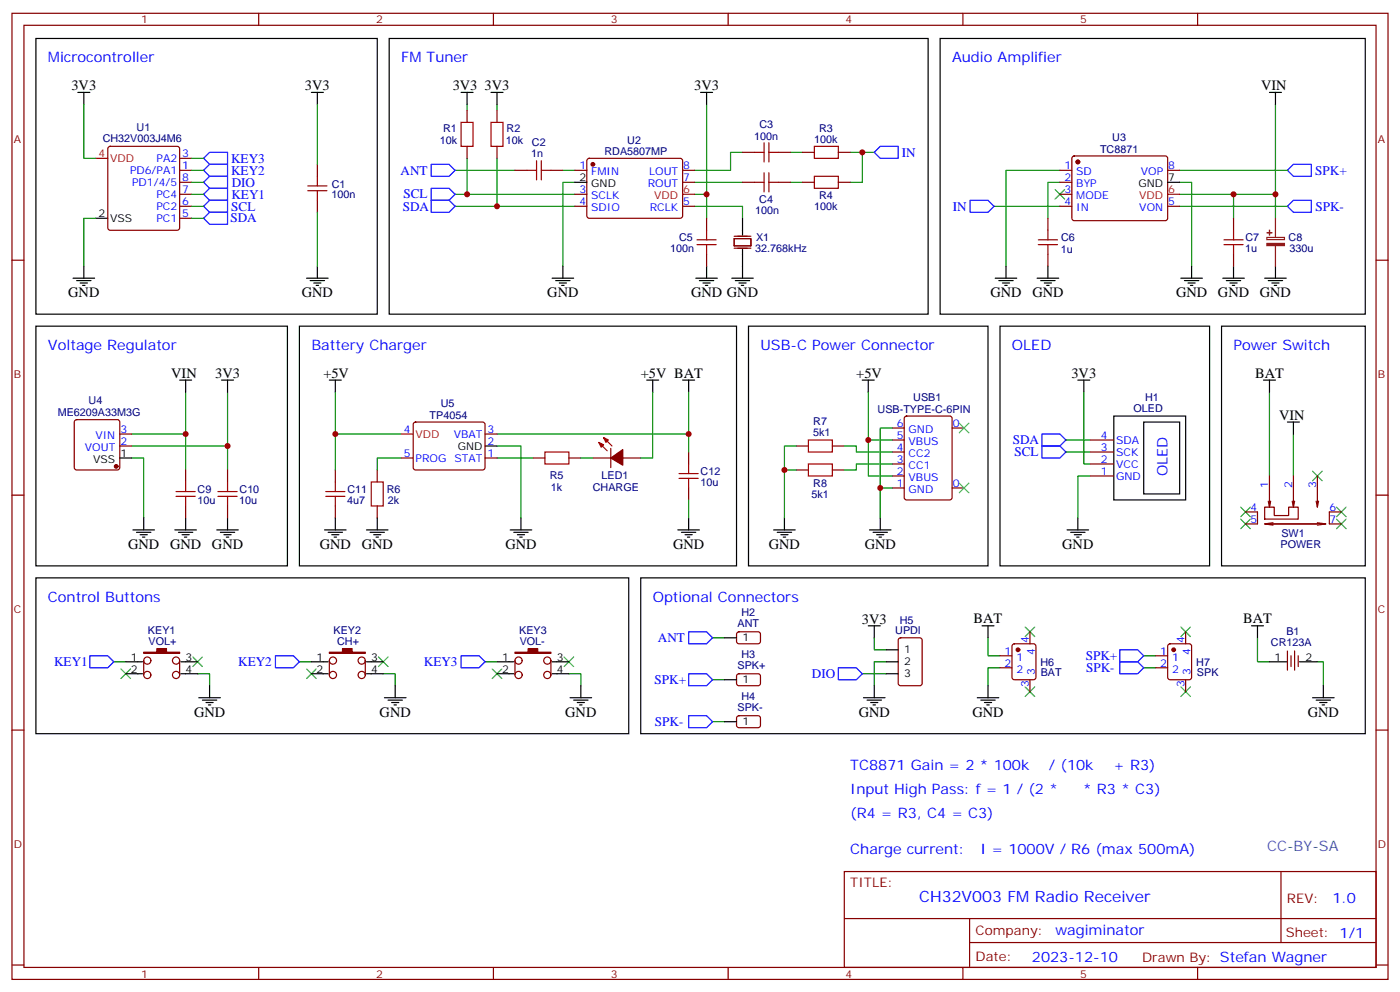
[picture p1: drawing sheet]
<svg xmlns="http://www.w3.org/2000/svg" width="412mm" height="292mm" viewBox="0 0 412 292" stroke-linecap="round" stroke-linejoin="round" font-family="sans-serif">
<g fill="none" stroke="#870000" stroke-width=".35">
<path d="M3.5 3.9h405.4v284.4h-405.4zM7.1 7.4h398.2v277.3h-398.2zM76.2 3.9v3.5M145.3 3.9v3.5M214.5 3.9v3.5M283.6 3.9v3.5M352.8 3.9v3.5M137.6 32.5v3.5M146.4 32.5v3.5M32 43.3l.5-.2h19.7l.5 .2 .2 .5v23.3l-.2 .5-.5 .2h-19.7l-.5-.3-.3-.4v-23.3zM52.9 50.1h3.5M52.9 53.7h3.5"/>
<path d="M52.9 57.2h3.5M52.9 46.6h3.5M93.5 48.4v3.5M93.5 58.9v3.6M137.6 43.1v3.5M146.4 43.1v3.5M151.7 50.1h3.5M162.3 50.1h3.5M169.3 50.1h3.6M169.3 57.2h3.6M173.1 46.8l.5-.2 27.1 .1 .4 .6-.1 16.5-.6 .4h-27.1l-.4-.7v-16.2zM201.1 50.1h3.5"/>
<path d="M201.1 53.7h3.5M218.7 53.7h3.5M218.7 44.8h3.5M229.3 53.7h3.5M229.3 44.8h3.5M236.4 53.7h3.5M236.4 44.8h3.5M246.9 53.7h3.6M246.9 44.8h3.6M312.2 50.1h3.5M312.2 53.7h3.5M312.2 57.2h3.5"/>
<path d="M316 46.1l.4-.2 27.1 .1 .5 .6-.1 17.9-.6 .4h-27.1l-.5-.7v-17.6zM344 50.1h3.5M3.5 76.6h3.6M52.9 60.7h3.5M52.9 64.2h3.5M169.3 60.7h3.6M201.1 60.7h3.5M208.1 64.2v3.6M208.1 74.8v3.6M216.3 70.2h4.9v2.2h-4.9zM216.3 69.5h4.9M216.3 73.1h4.9"/>
<path d="M308.7 64.2v3.6M308.7 74.8v3.6M312.2 60.7h3.5M344 60.7h3.5M363.4 64.2v3.6M363.4 74.8v3.6M405.3 76.6h3.6M22.1 123.7l.5-.2h12l.5 .2 .2 .5v13.4l-.3 .5-.4 .2h-12l-.5-.2-.2-.5v-13.4zM35.3 131.3h3.5M35.3 127.7h3.5M54.7 138.3v3.6M67 138.3v3.6"/>
<path d="M98.8 138.3v3.6M111.1 138.3v3.6M118.2 134.8h3.5M121.9 124.4l.5-.2 20 .1 .5 .6-.1 13-.6 .4h-20.1l-.4-.7v-12.7zM142.9 134.8h3.5M142.9 127.7h3.5M157 134.8h3.5M167.6 134.8h3.5M174.6 134.8h5.3M179.9 132v5.6M183.4 134.8h5.3M202.8 133v3.6"/>
<path d="M234.6 131.3h3.5M234.6 138.3h3.5M245.2 131.3h3.5M245.2 138.3h3.5M262.8 136.6h3.5M262.8 133h3.5M262.8 129.5h3.5M262.8 126h3.5M266.6 122.7l.5-.3h12.7l.6 .5 .1 23.5-.5 .7h-12.9l-.7-.4-.1-23.5zM280.5 126h3.5M321 136.6h7.1M321 133h7.1"/>
<path d="M321 129.5h7.1M3.5 145.7h3.6M54.7 148.9v3.5M67 148.9v3.5M98.8 148.9v3.5M111.1 148.9v3.5M202.8 143.6v3.5M262.8 140.1h3.5M262.8 143.6h3.5M280.5 143.6h3.5M321 140.1h7.1M366.9 150.7h3.5v3.5h-3.5"/>
<path d="M372.5 149.3h2.9v2.4h4.2v-2.4h2.8v3.5h-9.9zM373.6 147.5l.3 1.8M373.9 140.1v9.2l.4-1.8M375 153.8l-2.5 .4M380.6 147.5l.4 1.8M381 140.1v9.2l.4-1.8M387.7 147.5l.4 1.8M388.1 154.2h-15.6l2.5 .4M388.1 140.1v9.2l.3-1.8M388.1 153.8l2.4 .4h-16.6M390.5 154.2l-2.4 .4M395.1 150.7h-3.5v3.5h3.5"/>
<path d="M405.3 145.7h3.6M42.3 194.4v4.2M44.4 198.6a1.06 1.06 0 0 0-1.4-.9 1.06 1.06 0 0 0-.3 1.7 1.06 1.06 0 0 0 1.7-.4v-.3M52.9 194.4v4.2a1.06 1.06 0 0 0-1.5-.9 1.06 1.06 0 0 0-.3 1.7 1.06 1.06 0 0 0 1.8-.4v-.3M97 194.4v4.2M99.1 198.6a1.06 1.06 0 0 0-1.5-.9 1.06 1.06 0 0 0-.2 1.7 1.06 1.06 0 0 0 1.7-.4v-.3M107.6 194.4v4.2a1.06 1.06 0 0 0-1.5-.9 1.06 1.06 0 0 0-.3 1.7 1.06 1.06 0 0 0 1.7-.4l.1-.3M151.7 194.4v4.2M153.8 198.6a1.06 1.06 0 0 0-1.5-.9 1.06 1.06 0 0 0-.3 1.7 1.06 1.06 0 0 0 1.8-.4v-.3M162.3 194.4v4.2a1.06 1.06 0 0 0-1.5-.9 1.06 1.06 0 0 0-.3 1.7 1.06 1.06 0 0 0 1.7-.4l.1-.3M217.2 198.5l.5-.2 5.9 .1 .4 .6-.1 2.4-.6 .4h-5.9l-.4-.7v-2.1zM217.2 186.2l.5-.3 5.9 .1 .4 .7-.1 2.3-.6 .5-5.9-.1-.4-.6v-2.1z"/>
<path d="M264.8 187.9l.5-.2h5.6l.7 .4v13l-.4 .7h-5.9l-.7-.4v-13zM294.6 193h3.5M294.6 196.5h3.5M298.3 189.7l.5-.2h5.6l.7 .4 .1 9.5-.5 .6-5.9 .1-.6-.5-.1-9.4zM303.4 185.9v3.6M340.4 193h3.6M340.4 196.5h3.6M344.2 189.7l.5-.2h5.6l.7 .4v9.5l-.4 .6-5.9 .1-.7-.5v-9.4zM349.2 185.9v3.6M379.2 191.6v5.6M380.3 193v3.2M381.4 191.6v5.6"/>
<path d="M382.4 193v3.2M3.5 214.9h3.6M217.2 210.9l.5-.3 5.9 .1 .4 .6-.1 2.4-.6 .5-5.9-.1-.4-.6v-2.2zM303.4 200.1v3.5M349.2 200.1v3.5M405.3 214.9h3.6M248.7 256.5h156.6v28.2h-156.6zM377.3 256.5v20.9M248.7 270.4h156.5M285.6 277.4h119.6M285.6 270.4v14.1M3.5 284h3.6"/>
<path d="M76.2 284.7v3.6M145.3 284.7v3.6M214.5 284.7v3.6M283.6 284.7v3.6M352.8 284.7v3.6M405.3 284h3.6"/>
<circle cx="43.4" cy="194.4" r="1.06"/>
<circle cx="51.9" cy="194.4" r="1.06"/>
<circle cx="98.1" cy="194.4" r="1.06"/>
<circle cx="106.5" cy="194.4" r="1.06"/>
<circle cx="152.8" cy="194.4" r="1.06"/>
<circle cx="161.2" cy="194.4" r="1.06"/>
</g>
<g fill="none" stroke="#008700" stroke-width=".35">
<path d="M24.7 30.7v15.9h3.5M93.5 30.7v17.7M137.6 30.7v1.8M146.4 30.7v1.8M208.1 30.7v33.5M375.7 30.7v26.5M56.4 50.1h3.6M56.4 53.7h3.6M56.4 57.2h3.6M56.4 46.6h3.6M134.1 50.1h17.6M134.1 57.2h35.2"/>
<path d="M137.6 46.6v10.6M146.4 46.6v14.1M165.8 50.1h3.5M169.3 53.7h-3.5v24.7M204.6 53.7h14.1M204.6 57.2h3.5M218.7 44.8h-3.5v5.3h-10.6M232.8 44.8h3.6M232.8 53.7h3.6M250.5 44.8h3.5v8.9h-3.5M254 44.8h3.5M312.2 53.7h-3.5v10.5"/>
<path d="M312.2 50.1h-15.9v28.3M347.5 57.2h28.2v7M347.5 53.7h3.5v24.7M347.5 50.1h31.7M363.4 57.2v7M28.2 64.2h-3.5v14.2M56.4 60.7h3.6M56.4 64.2h3.6M93.5 62.5v15.9M134.1 60.7h35.2M204.6 60.7h14.1v3.5M292.8 60.7h19.4"/>
<path d="M347.5 60.7h31.7M54.7 115.4v22.9M67 115.4v22.9M98.8 115.4v22.9M192.3 115.4v19.4h-3.6M202.8 115.4v12.3M255.8 115.4v24.7h7M319.3 115.4v21.2h1.7M373.9 115.4v24.7M38.8 134.8h3.5v17.6M38.8 127.7h15.9M38.8 131.3h28.2"/>
<path d="M98.8 127.7h19.4M118.2 134.8h-7.1v3.5M146.4 127.7h56.4v5.3M146.4 131.3h7.1v21.1M146.4 134.8h10.6M171.1 134.8h3.5M231.1 138.3h3.5M234.6 131.3h-3.5v21.1M248.7 131.3h3.5v1.7h10.6M255.8 129.5h7M262.8 126h-3.5v26.4M262.8 136.6h-10.6v1.7h-3.5"/>
<path d="M314 129.5h7M314 133h7M381 127.7v12.4M202.8 147.1v5.3M259.3 143.6h3.5M321 140.1h-3.5v12.3M33.5 194.8h3.5M58.2 198.3h3.5v3.5M88.2 194.8h3.5M112.9 198.3h3.5v3.5M142.9 194.8h3.5M167.6 198.3h3.5v3.5"/>
<path d="M209.9 187.7h3.5M254 198.3h7.1M257.5 187.7v3.5h3.6M261.1 194.8h-3.6v7M291 187.7v5.3h3.6M294.6 196.5h-3.6v5.3M336.9 196.5h3.5M336.9 193h3.5M370.4 187.7v7.1h3.5M388.1 194.8h1.7v7M209.9 212.4h3.5M209.9 200.1h3.5"/>
</g>
<g fill="none" stroke="#00f" stroke-width=".35">
<path d="M60 57.2l1.7-1.8h5.3v3.5h-5.3zM60 50.1l1.7-1.7h5.3v3.5h-5.3zM60 53.7l1.7-1.8h5.3v3.5h-5.3zM60 46.6l1.7-1.8h5.3v3.6h-5.3zM127 48.4h5.3l1.8 1.7-1.8 1.8h-5.3zM127 58.9h5.3l1.8 1.8-1.8 1.8h-5.3zM127 55.4h5.3l1.8 1.8-1.8 1.7h-5.3zM257.5 44.8l1.8-1.7h5.3v3.5h-5.3zM285.8 58.9h5.2l1.8 1.8-1.8 1.8h-5.2zM379.2 50.1l1.8-1.7h5.3v3.5h-5.3zM381 58.9h5.3v3.6h-5.3l-1.8-1.8zM60 60.7l1.7-1.8h5.3v3.6h-5.3z"/>
<path d="M60 64.2l1.7-1.7h5.3v3.5h-5.3zM306.9 127.7h5.3l1.8 1.8-1.8 1.8h-5.3zM306.9 131.3h5.3l1.8 1.7-1.8 1.8h-5.3zM26.5 193h5.2l1.8 1.8-1.8 1.7h-5.2zM81.1 193h5.3l1.8 1.8-1.8 1.7h-5.3zM135.8 193h5.3l1.8 1.8-1.8 1.7h-5.3zM202.8 198.3h5.3l1.8 1.8-1.8 1.7h-5.3zM202.8 185.9h5.3l1.8 1.8-1.8 1.8h-5.3zM246.9 196.5h5.3l1.8 1.8-1.8 1.8h-5.3zM329.8 194.8h5.3l1.8 1.7-1.8 1.8h-5.3zM329.8 191.2h5.3l1.8 1.8-1.8 1.8h-5.3zM202.8 210.6h5.3l1.8 1.8-1.8 1.8h-5.3z"/>
</g>
<g fill="none" stroke="#000" stroke-width=".35">
<path d="M10.6 11.3h100.5v81.2h-100.5zM114.7 11.3h158.7v81.2h-158.7zM276.9 11.3h125.3v81.2h-125.3zM22.9 27.2h3.6M24.7 27.2v3.5M91.7 27.2h3.5M93.5 27.2v3.5M135.8 27.2h3.5M137.6 27.2v3.5M144.6 27.2h3.6M146.4 27.2v3.5M206.4 27.2h3.5"/>
<path d="M208.1 27.2v3.5M373.9 27.2h3.6M375.7 27.2v3.5M169.3 53.7h3.6M344 53.7h3.5M24.7 78.4v3.5M28.2 64.2h3.5M93.5 78.4v3.5M165.8 78.4v3.5M208.1 78.4v3.5M218.7 64.2v5M218.7 73.4v8.5"/>
<path d="M296.3 78.4v3.5M308.7 78.4v3.5M351 78.4v3.5M363.4 78.4v3.5M375.7 78.4v3.5M10.6 96h74.1v70.5h-74.1zM21.5 81.9h6.4M22.6 82.6h4.2M23.6 83.3h2.2M24.3 84h.7M88.2 96h128.8v70.5h-128.8zM90.3 81.9h6.4"/>
<path d="M91.4 82.6h4.2M92.4 83.3h2.1M93.1 84h.7M162.6 81.9h6.4M163.7 82.6h4.2M164.7 83.3h2.2M165.5 84h.7M205 81.9h6.3M206 82.6h4.3M207.1 83.3h2.1M207.8 84h.7M215.5 81.9h6.4"/>
<path d="M216.6 82.6h4.2M217.7 83.3h2.1M218.4 84h.7M220.5 96h70.5v70.5h-70.5zM293.2 81.9h6.3M294.2 82.6h4.2M294.6 96h61.7v70.5h-61.7zM295.3 83.3h2.1M296 84h.7M305.5 81.9h6.4M306.6 82.6h4.2M307.6 83.3h2.1"/>
<path d="M308.3 84h.7M347.8 81.9h6.4M348.9 82.6h4.2M350 83.3h2.1M350.7 84h.7M359.8 96h42.4v70.5h-42.4zM360.2 81.9h6.3M361.2 82.6h4.3M362.3 83.3h2.1M363 84h.7M372.5 81.9h6.4M373.6 82.6h4.2"/>
<path d="M374.6 83.3h2.2M375.4 84h.7M52.9 111.9h3.5M54.7 111.9v3.5M65.3 111.9h3.5M67 111.9v3.5M97 111.9h3.5M98.8 111.9v3.5M190.5 111.9h3.5M192.3 111.9v3.5M201.1 111.9h3.5M202.8 111.9v3.5"/>
<path d="M254 111.9h3.5M255.8 111.9v3.5M317.5 111.9h3.5M319.3 111.9v3.5M372.2 111.9h3.5M373.9 111.9v3.5M35.3 134.8h3.5M142.9 131.3h3.5M328.1 122.4h21.1v24.7h-21.1zM336.9 124.2h10.6v21.2h-10.6zM379.2 124.2h3.6M381 124.2v3.5"/>
<path d="M39.2 156h6.3M40.2 156.7h4.2M41.3 157.4h2.1M42 158.1h.7M42.3 152.4v3.6M51.5 156h6.4M52.6 156.7h4.2M53.6 157.4h2.1M54.3 158.1h.7M54.7 152.4v3.6M63.9 156h6.3M64.9 156.7h4.2"/>
<path d="M66 157.4h2.1M66.7 158.1h.7M67 152.4v3.6M95.6 156h6.4M96.7 156.7h4.2M97.7 157.4h2.1M98.4 158.1h.7M98.8 152.4v3.6M107.9 156h6.4M109 156.7h4.2M110.1 157.4h2.1M110.8 158.1h.7"/>
<path d="M111.1 152.4v3.6M150.3 156h6.3M151.3 156.7h4.3M152.4 157.4h2.1M153.1 158.1h.7M153.5 152.4v3.6M199.7 156h6.3M200.7 156.7h4.3M201.8 157.4h2.1M202.5 158.1h.7M202.8 152.4v3.6M227.9 156h6.3"/>
<path d="M229 156.7h4.2M230 157.4h2.1M230.7 158.1h.7M231.1 152.4v3.6M256.1 156h6.4M257.2 156.7h4.2M258.2 157.4h2.1M258.9 158.1h.7M259.3 152.4v3.6M314.3 156h6.4M315.4 156.7h4.2M316.4 157.4h2.2"/>
<path d="M317.1 158.1h.8M317.5 152.4v3.6M10.6 170.1h174.6v45.8h-174.6zM188.7 170.1h213.5v45.8h-213.5zM37 194.8h5M37 198.3h5M53.3 194.8h4.9M53.3 198.3h4.9M91.7 194.8h5M91.7 198.3h5M107.9 194.8h5M107.9 198.3h5"/>
<path d="M146.4 194.8h4.9M146.4 198.3h4.9M162.6 194.8h5M162.6 198.3h5M213.4 187.7h3.6M255.8 184.2h3.5M257.5 184.2v3.5M261.1 194.8h3.5M261.1 198.3h3.5M261.1 191.2h3.5M289.3 184.2h3.5M291 184.2v3.5"/>
<path d="M368.7 184.2h3.5M370.4 184.2v3.5M373.9 194.8h5.3M382.8 194.8h5.3M58.6 205.4h6.3M59.6 206.1h4.3M60.7 206.8h2.1M61.4 207.5h.7M61.7 201.8v3.6M113.2 205.4h6.4M114.3 206.1h4.2M115.4 206.8h2.1"/>
<path d="M116.1 207.5h.7M116.4 201.8v3.6M167.9 205.4h6.4M169 206.1h4.2M170 206.8h2.2M170.7 207.5h.7M171.1 201.8v3.6M213.4 212.4h3.6M213.4 200.1h3.6M254.4 205.4h6.3M255.4 206.1h4.2M256.5 206.8h2.1"/>
<path d="M257.2 207.5h.7M257.5 201.8v3.6M287.9 205.4h6.3M288.9 206.1h4.3M290 206.8h2.1M290.7 207.5h.7M291 201.8v3.6M386.6 205.4h6.4M387.7 206.1h4.2M388.8 206.8h2.1M389.5 207.5h.7M389.8 201.8v3.6"/>
</g>
<g fill="none" stroke="#3c3" stroke-width=".35">
<path d="M310.8 55.8l2.8 2.8M313.6 55.8l-2.8 2.8M282.6 124.6l2.8 2.8M285.4 124.6l-2.8 2.8M386.6 138.7l2.9 2.8M389.5 138.7l-2.9 2.8M282.6 142.2l2.8 2.8M285.4 142.2l-2.8 2.8M365.5 149.3l2.8 2.8M365.5 152.8l2.8 2.8M368.3 149.3l-2.8 2.8M368.3 152.8l-2.8 2.8"/>
<path d="M393.7 152.8l2.8 2.8M393.7 149.3l2.8 2.8M396.5 152.8l-2.8 2.8M396.5 149.3l-2.8 2.8M35.6 196.9l2.9 2.8M38.5 196.9l-2.9 2.8M56.8 193.4l2.8 2.8M59.6 193.4l-2.8 2.8M90.3 196.9l2.8 2.8M93.1 196.9l-2.8 2.8M111.5 193.4l2.8 2.8M114.3 193.4l-2.8 2.8"/>
<path d="M145 196.9l2.8 2.8M147.8 196.9l-2.8 2.8M166.2 193.4l2.8 2.8M169 193.4l-2.8 2.8M302 184.5l2.8 2.9M304.8 184.5l-2.8 2.9M347.8 184.5l2.9 2.9M350.7 184.5l-2.9 2.9M302 202.2l2.8 2.8M304.8 202.2l-2.8 2.8M347.8 202.2l2.9 2.8M350.7 202.2l-2.9 2.8"/>
</g>
<g fill="#870000" stroke="#870000" stroke-width=".35">
<path d="M151.7 191.9h3.9v-1h2.8v1h3.9v.4h-10.6z"/>
<path d="M97 191.9h3.9v-1h2.8v1h3.9v.4h-10.6z"/>
<path d="M42.3 191.9h3.9v-1h2.8v1h3.9v.4h-10.6z"/>
<path d="M179.9 134.8l3.5-2.5v4.6z"/>
<circle cx="345.7" cy="191.2" r=".53"/>
<circle cx="299.9" cy="191.2" r=".53"/>
<circle cx="34.2" cy="137.3" r=".53"/>
<circle cx="317.5" cy="47.7" r=".53"/>
<circle cx="174.6" cy="48.4" r=".53"/>
</g>
<g fill="none" stroke="#a10000" stroke-width=".35">
<path d="M135.8 36h3.5v7.1h-3.5zM144.6 36h3.6v7.1h-3.6zM90.7 56.1h5.6M90.7 54.7h5.6M93.5 51.9v2.8M93.5 56.1v2.8M155.2 50.1h2.8M158 47.3v5.7M159.5 47.3v5.7M159.5 50.1h2.8M222.2 53.7h2.9M222.2 44.8h2.9"/>
<path d="M225.1 42v5.7M225.1 50.8v5.7M226.5 42v5.7M226.5 50.8v5.7M226.5 53.7h2.8M226.5 44.8h2.8M239.9 51.9h7v3.5h-7zM239.9 43.1h7v3.5h-7zM205.3 70.6h5.7M205.3 72h5.7M208.1 67.8v2.8M208.1 72v2.8"/>
<path d="M305.9 70.6h5.6M305.9 72h5.6M308.7 67.8v2.8M308.7 72v2.8M360.5 70.6h5.7M360.5 72h5.7M363.4 67.8v2.8M363.4 72v2.8M160.5 133h7.1v3.6h-7.1zM200 139.4h5.7M202.8 136.6v2.8M238.1 129.5h7.1v3.5h-7.1z"/>
<path d="M238.1 136.6h7.1v3.5h-7.1zM51.9 144.7h5.6M51.9 146.1h5.6M54.7 141.9v2.8M54.7 146.1v2.8M64.2 144.7h5.6M64.2 146.1h5.6M67 141.9v2.8M67 146.1v2.8M96 144.7h5.6M96 146.1h5.6M98.8 141.9v2.8"/>
<path d="M98.8 146.1v2.8M109.4 141.9h3.5v7h-3.5zM200 140.8h5.7M202.8 140.8v2.8"/>
</g>
<g fill="#f00" stroke="#f00" stroke-width=".35">
<path d="M176.4 130.2l1.4 .7-.7 .7z"/>
<path d="M177.8 128.8l1.4 .7-.7 .7z"/>
</g>
<path d="M28.2 46.6h3.5M201.1 57.2h3.5M344 57.2h3.5M118.2 127.7h3.5M176.4 130.2l2.5 2.5M177.8 128.8l2.5 2.5" fill="none" stroke="#f00" stroke-width=".35"/>
<path d="M373.2 69.9h5.2v.6h-5.2zM375.7 64.2v5.7M375.7 72.4v6" fill="none" stroke="#8c2424" stroke-width=".35"/>
<g fill="#8c2424" stroke="#8c2424" stroke-width=".35">
<path d="M373.2 71.6h5.2v.7h-5.2z"/>
<path d="M373.2 68.5h1.4z"/>
<path d="M373.9 67.8l.1 1.4z"/>
</g>
<g fill="#c00">
<circle cx="254" cy="44.8" r=".88"/>
<circle cx="255.8" cy="129.5" r=".88"/>
<circle cx="259.3" cy="143.6" r=".88"/>
<circle cx="231.1" cy="138.3" r=".88"/>
<circle cx="67" cy="131.3" r=".88"/>
<circle cx="54.7" cy="127.7" r=".88"/>
<circle cx="375.7" cy="57.2" r=".88"/>
<circle cx="363.4" cy="57.2" r=".88"/>
<circle cx="208.1" cy="57.2" r=".88"/>
<circle cx="146.4" cy="60.7" r=".88"/>
<circle cx="137.6" cy="57.2" r=".88"/>
<circle cx="202.8" cy="127.7" r=".88"/>
<circle cx="98.8" cy="127.7" r=".88"/>
</g>
<text font-size="4.6" fill="#00f" x="270.8" y="265.5">CH32V003 FM Radio Receiver</text>
<g font-size="4.2" fill="#00f">
<text x="14.1" y="18.4">Microcontroller</text>
<text x="118.2" y="18.4">FM Tuner</text>
<text x="280.5" y="18.4">Audio Amplifier</text>
<text x="14.1" y="103">Voltage Regulator</text>
<text x="91.7" y="103">Battery Charger</text>
<text x="224" y="103">USB-C Power Connector</text>
<text x="298.1" y="103">OLED</text>
<text x="363.4" y="103">Power Switch</text>
<text x="344" y="140.1" transform="rotate(-90 344 140.1)">OLED</text>
<text x="14.1" y="177.1">Control Buttons</text>
<text x="192.3" y="177.1">Optional Connectors</text>
<text x="250.5" y="226.5">TC8871 Gain = 2 * 100k</text>
<text x="309" y="226.5">/ (10k</text>
<text x="327.9" y="226.5">+ R3)</text>
<text x="250.5" y="233.6">Input High Pass: f = 1 / (2 *</text>
<text x="318.9" y="233.6">* R3 * C3)</text>
<text x="250.5" y="240.6">(R4 = R3, C4 = C3)</text>
<text x="250.5" y="251.2">Charge current:</text>
<text x="288.8" y="251.2">I = 1000V / R6 (max 500mA)</text>
<text x="392.5" y="265.8">1.0</text>
<text x="310.9" y="275.3">wagiminator</text>
<text x="304" y="283.1">2023-12-10</text>
</g>
<g font-size="4.2">
<text x="21" y="26.5">3V3</text>
<text x="89.8" y="26.5">3V3</text>
<text x="133.3" y="26.5">3V3</text>
<text x="142.8" y="26.5">3V3</text>
<text x="204.5" y="26.5">3V3</text>
<text x="371.5" y="26.5">VIN</text>
<text x="20.1" y="87.5">GND</text>
<text x="88.9" y="87.5">GND</text>
<text x="161.2" y="87.5">GND</text>
<text x="203.6" y="87.5">GND GND</text>
<text x="291.7" y="87.5">GND</text>
<text x="304.1" y="87.5">GND</text>
<text x="346.4" y="87.5">GND</text>
<text x="358.8" y="87.5">GND</text>
<text x="371.1" y="87.5">GND</text>
<text x="50.4" y="111.2">VIN</text>
<text x="63.4" y="111.2">3V3</text>
<text x="95.2" y="111.2">+5V</text>
<text x="188.7" y="111.2">+5V BAT</text>
<text x="252.2" y="111.2">+5V</text>
<text x="315.6" y="111.2">3V3</text>
<text x="369.7" y="111.2">BAT</text>
<text x="376.8" y="123.5">VIN</text>
<text x="37.7" y="161.6">GND</text>
<text x="50.1" y="161.6">GND</text>
<text x="62.4" y="161.6">GND</text>
<text x="94.2" y="161.6">GND</text>
<text x="106.5" y="161.6">GND</text>
<text x="148.9" y="161.6">GND</text>
<text x="198.3" y="161.6">GND</text>
<text x="226.5" y="161.6">GND</text>
<text x="254.7" y="161.6">GND</text>
<text x="312.9" y="161.6">GND</text>
<text x="253.9" y="183.5">3V3</text>
<text x="286.8" y="183.5">BAT</text>
<text x="366.2" y="183.5">BAT</text>
<text x="57.1" y="211">GND</text>
<text x="111.8" y="211">GND</text>
<text x="166.5" y="211">GND</text>
<text x="252.9" y="211">GND</text>
<text x="286.5" y="211">GND</text>
<text x="385.2" y="211">GND</text>
</g>
<text font-size="4.2" fill="#0099b0" x="373.2" y="250.5">CC-BY-SA</text>
<g font-size="3.9" fill="#00f">
<text x="68.1" y="47.8">KEY3</text>
<text x="265.7" y="46.1">IN</text>
<text x="68.1" y="51.4">KEY2</text>
<text x="118" y="51.4">ANT</text>
<text x="387.4" y="51.4">SPK+</text>
<text x="68.2" y="58.4">KEY1</text>
<text x="68.3" y="54.9">DIO</text>
<text x="118.8" y="58.3">SCL</text>
<text x="67.9" y="65.5">SDA</text>
<text x="68.1" y="62.1">SCL</text>
<text x="118.6" y="62">SDA</text>
<text x="280.6" y="62">IN</text>
<text x="387.5" y="62">SPK-</text>
<text x="298.3" y="130.8">SDA</text>
<text x="298.8" y="134.2">SCL</text>
<text x="193.8" y="189">ANT</text>
<text x="15.9" y="196">KEY1</text>
<text x="70.2" y="196">KEY2</text>
<text x="124.9" y="196">KEY3</text>
<text x="319.8" y="194.3">SPK+</text>
<text x="319.9" y="197.8">SPK-</text>
<text x="192.8" y="201.3">SPK+</text>
<text x="239.2" y="199.5">DIO</text>
<text x="192.9" y="213.7">SPK-</text>
</g>
<g font-size="3.9" fill="#800">
<text x="250.5" y="261.1">TITLE:</text>
<text x="379.1" y="265.8">REV:</text>
<text x="287.4" y="275.3">Company:</text>
<text x="378.7" y="275.9">Sheet: 1/1</text>
<text x="287.4" y="283">Date:</text>
<text x="336.4" y="283.1">Drawn By: Stefan Wagner</text>
</g>
<g font-size="3.2" fill="#800">
<text x="41.6" y="6.9">1</text>
<text x="110.8" y="6.9">2</text>
<text x="179.9" y="6.9">3</text>
<text x="249.1" y="6.9">4</text>
<text x="318.2" y="6.9">5</text>
<text x="4.1" y="42">A</text>
<text x="405.9" y="42">A</text>
<text x="4.1" y="111.2">B</text>
<text x="405.9" y="111.2">B</text>
<text x="4.1" y="180.3">C</text>
<text x="405.9" y="180.3">C</text>
<text x="4.1" y="249.4">D</text>
<text x="405.9" y="249.4">D</text>
<text x="41.6" y="287.7">1</text>
<text x="110.8" y="287.7">2</text>
<text x="179.9" y="287.7">3</text>
<text x="249.1" y="287.7">4</text>
<text x="318.2" y="287.7">5</text>
</g>
<g font-size="3.2" fill="#000080">
<text x="30.3" y="41.7">CH32V003J4M6</text>
<text x="40.2" y="38.6">U1</text>
<text x="130.5" y="38.9">R1</text>
<text x="149.2" y="38.9">R2</text>
<text x="222.1" y="41.1">100n</text>
<text x="223.7" y="37.8">C3</text>
<text x="241.3" y="38.9">R3</text>
<text x="327.7" y="41.6">U3</text>
<text x="129.6" y="42.4">10k</text>
<text x="149" y="42.4">10k</text>
<text x="156.5" y="46.2">1n</text>
<text x="156.7" y="43.1">C2</text>
<text x="178.1" y="45.6">RDA5807MP</text>
<text x="184.8" y="42.3">U2</text>
<text x="239.8" y="42.1">100k</text>
<text x="324" y="44.9">TC8871</text>
<text x="97.6" y="58.4">100n</text>
<text x="97.7" y="55.2">C1</text>
<text x="223.7" y="59.7">C4</text>
<text x="241.3" y="58.7">R4</text>
<text x="222.5" y="62.9">100n</text>
<text x="239.8" y="61.9">100k</text>
<text x="200" y="71">C5</text>
<text x="222.7" y="71">X1</text>
<text x="312.6" y="71">C6</text>
<text x="366.9" y="71">C7</text>
<text x="379.6" y="71">C8</text>
<text x="197.4" y="74.2">100n</text>
<text x="222.5" y="74.2">32.768kHz</text>
<text x="312.5" y="74.5">1u</text>
<text x="366.8" y="74.2">1u</text>
<text x="379.8" y="74.2">330u</text>
<text x="26.1" y="119">U4</text>
<text x="129.9" y="119.7">U5</text>
<text x="269" y="118.1">USB1</text>
<text x="337.3" y="118">H1</text>
<text x="17" y="122.5">ME6209A33M3G</text>
<text x="126.6" y="123.3">TP4054</text>
<text x="239.6" y="125.2">R7</text>
<text x="258.5" y="121.5">USB-TYPE-C-6PIN</text>
<text x="333.9" y="121.1">OLED</text>
<text x="239.5" y="128.4">5k1</text>
<text x="161.9" y="140.9">R5</text>
<text x="177.2" y="140.9">LED1</text>
<text x="206.3" y="143">10u</text>
<text x="206.4" y="139.8">C12</text>
<text x="239.6" y="143.3">R8</text>
<text x="58.1" y="148.3">10u</text>
<text x="58.2" y="145.1">C9</text>
<text x="70.5" y="148.3">10u</text>
<text x="70.6" y="145.1">C10</text>
<text x="102.2" y="148.3">4u7</text>
<text x="102.3" y="145.1">C11</text>
<text x="114" y="145.1">R6</text>
<text x="114.3" y="148.3">2k</text>
<text x="162.3" y="144.4">1k</text>
<text x="174.6" y="144.4">CHARGE</text>
<text x="239" y="146.5">5k1</text>
<text x="377.2" y="161.1">POWER</text>
<text x="377.5" y="157.9">SW1</text>
<text x="217.3" y="184.6">ANT</text>
<text x="218.4" y="181.4">H2</text>
<text x="265" y="183.6">H5</text>
<text x="43.6" y="186.7">KEY1</text>
<text x="43.8" y="189.9">VOL+</text>
<text x="98.3" y="186.7">KEY2</text>
<text x="99.3" y="189.9">CH+</text>
<text x="153" y="186.7">KEY3</text>
<text x="153.1" y="189.9">VOL-</text>
<text x="263.7" y="186.7">UPDI</text>
<text x="374.4" y="190.2">CR123A</text>
<text x="378.9" y="187">B1</text>
<text x="217.3" y="196.9">SPK+</text>
<text x="218.4" y="193.8">H3</text>
<text x="306.5" y="195.9">H6</text>
<text x="352.4" y="195.9">H7</text>
<text x="306.6" y="199.1">BAT</text>
<text x="352.6" y="199.1">SPK</text>
<text x="217.3" y="209.3">SPK-</text>
<text x="218.4" y="206.1">H4</text>
</g>
<g font-size="3.2" fill="#f00">
<text x="29" y="46.2">4</text>
<text x="32.5" y="47.7">VDD</text>
<text x="192.7" y="58.6">VDD</text>
<text x="201.3" y="56.8">6</text>
<text x="335.6" y="58.6">VDD</text>
<text x="344.1" y="56.8">6</text>
<text x="122.4" y="128.8">VDD</text>
</g>
<g font-size="3.2" fill="#00f">
<text x="46.1" y="47.7">PA2</text>
<text x="53.6" y="46.2">3</text>
<text x="38.3" y="51.2">PD6/PA1</text>
<text x="53.6" y="49.8">1</text>
<text x="53.6" y="53.3">8</text>
<text x="170.7" y="49.8">1</text>
<text x="174.2" y="51.5">FMIN</text>
<text x="191.2" y="51.5">LOUT</text>
<text x="201.3" y="53.3">7</text>
<text x="201.3" y="49.8">8</text>
<text x="313.5" y="49.8">1</text>
<text x="313.5" y="53.3">2</text>
<text x="317" y="51.5">SD</text>
<text x="336.1" y="51.5">VOP</text>
<text x="344.1" y="49.8">8</text>
<text x="38.9" y="54.7">PD1/4/5</text>
<text x="46.1" y="58.2">PC4</text>
<text x="53.6" y="56.8">7</text>
<text x="170.7" y="56.8">3</text>
<text x="174.2" y="58.6">SCLK</text>
<text x="190.8" y="55.1">ROUT</text>
<text x="313.5" y="56.8">3</text>
<text x="317" y="55.1">BYP</text>
<text x="317" y="58.6">MODE</text>
<text x="46.1" y="65.3">PC1</text>
<text x="46.1" y="61.8">PC2</text>
<text x="53.6" y="63.9">5</text>
<text x="53.6" y="60.4">6</text>
<text x="170.7" y="60.4">4</text>
<text x="174.2" y="62.1">SDIO</text>
<text x="191.4" y="62.1">RCLK</text>
<text x="201.3" y="60.4">5</text>
<text x="313.5" y="60.4">4</text>
<text x="317" y="62.1">IN</text>
<text x="335.6" y="62.1">VON</text>
<text x="344.1" y="60.4">5</text>
<text x="264.2" y="125.6">6</text>
<text x="280.6" y="125.6">0</text>
<text x="28.1" y="129.2">VIN</text>
<text x="35.5" y="130.9">2</text>
<text x="35.5" y="127.4">3</text>
<text x="119" y="127.4">4</text>
<text x="133.7" y="128.8">VBAT</text>
<text x="143.6" y="130.9">2</text>
<text x="143.6" y="127.4">3</text>
<text x="264.2" y="129.2">5</text>
<text x="267.7" y="130.9">VBUS</text>
<text x="267.7" y="127.4">GND</text>
<text x="324.3" y="129.2">4</text>
<text x="328.8" y="130.6">SDA</text>
<text x="25" y="132.7">VOUT</text>
<text x="119" y="134.4">5</text>
<text x="122.4" y="135.9">PROG</text>
<text x="133.9" y="135.9">STAT</text>
<text x="143.6" y="134.4">1</text>
<text x="264.2" y="136.2">3</text>
<text x="264.2" y="132.7">4</text>
<text x="267.7" y="138">CC1</text>
<text x="267.7" y="134.4">CC2</text>
<text x="324.3" y="136.2">2</text>
<text x="324.3" y="132.7">3</text>
<text x="328.8" y="137.6">VCC</text>
<text x="328.8" y="134.1">SCK</text>
<text x="264.2" y="143.3">1</text>
<text x="264.2" y="139.7">2</text>
<text x="267.7" y="141.5">VBUS</text>
<text x="280.6" y="143.3">0</text>
<text x="324.3" y="139.7">1</text>
<text x="328.8" y="141.1">GND</text>
<text x="373.6" y="143.6" transform="rotate(-90 373.6 143.6)">1</text>
<text x="380.6" y="143.6" transform="rotate(-90 380.6 143.6)">2</text>
<text x="387.7" y="143.6" transform="rotate(-90 387.7 143.6)">3</text>
<text x="267.7" y="145">GND</text>
<text x="368.4" y="150.3">4</text>
<text x="368.4" y="153.8">5</text>
<text x="391.6" y="153.8">7</text>
<text x="391.6" y="150.3">6</text>
<text x="303" y="189.3" transform="rotate(-90 303 189.3)">4</text>
<text x="348.9" y="189.3" transform="rotate(-90 348.9 189.3)">4</text>
<text x="295.9" y="192.7">1</text>
<text x="295.9" y="196.2">2</text>
<text x="299.4" y="194.4">1</text>
<text x="299.4" y="197.9">2</text>
<text x="304.8" y="192.8" transform="rotate(-90 304.8 192.8)">4</text>
<text x="341.8" y="192.7">1</text>
<text x="341.8" y="196.2">2</text>
<text x="345.3" y="194.4">1</text>
<text x="345.3" y="197.9">2</text>
<text x="350.7" y="192.8" transform="rotate(-90 350.7 192.8)">4</text>
<text x="303" y="202.3" transform="rotate(-90 303 202.3)">3</text>
<text x="304.8" y="198.8" transform="rotate(-90 304.8 198.8)">3</text>
<text x="348.9" y="202.3" transform="rotate(-90 348.9 202.3)">3</text>
<text x="350.7" y="198.8" transform="rotate(-90 350.7 198.8)">3</text>
</g>
<g font-size="3.2">
<text x="170.7" y="53.3">2</text>
<text x="344.1" y="53.3">7</text>
<text x="174.2" y="55.1">GND</text>
<text x="335.4" y="55.1">GND</text>
<text x="29" y="63.9">2</text>
<text x="32.5" y="65.3">VSS</text>
<text x="27.5" y="136.2">VSS</text>
<text x="35.5" y="134.4">1</text>
<text x="134.9" y="132.3">GND</text>
<text x="218.7" y="188.8">1</text>
<text x="38.6" y="194.4">1</text>
<text x="38.6" y="197.9">2</text>
<text x="54.7" y="194.4">3</text>
<text x="54.7" y="197.9">4</text>
<text x="93.2" y="194.4">1</text>
<text x="93.2" y="197.9">2</text>
<text x="109.4" y="194.4">3</text>
<text x="109.4" y="197.9">4</text>
<text x="147.9" y="194.4">1</text>
<text x="147.9" y="197.9">2</text>
<text x="164" y="194.4">3</text>
<text x="164" y="197.9">4</text>
<text x="266.3" y="192.3">1</text>
<text x="266.3" y="195.8">2</text>
<text x="375.5" y="194.4">1</text>
<text x="384.5" y="194.4">2</text>
<text x="218.7" y="201.1">1</text>
<text x="266.3" y="199.4">3</text>
<text x="218.7" y="213.5">1</text>
</g>
</svg>
